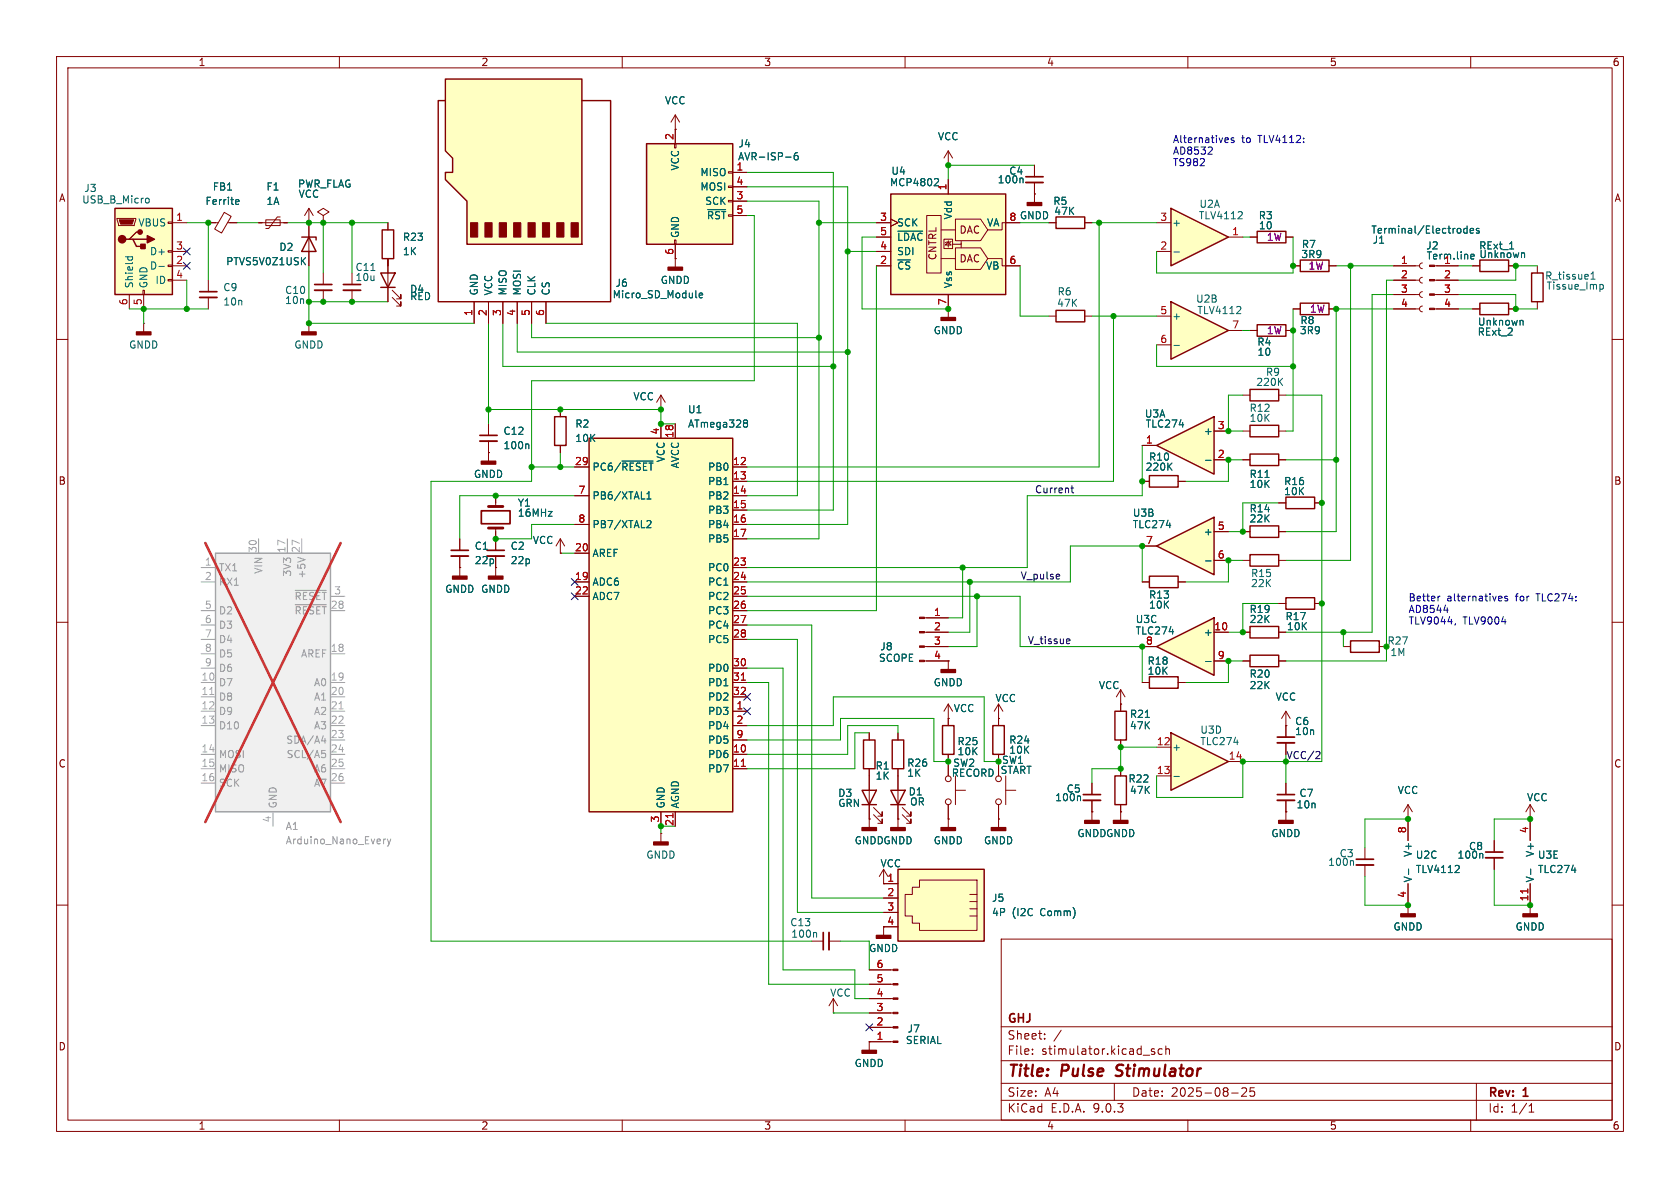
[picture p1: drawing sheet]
<svg xmlns="http://www.w3.org/2000/svg" width="297mm" height="210mm" viewBox="0 0 297 210" stroke-linecap="round" stroke-linejoin="round" font-family="sans-serif">
<g fill="none" stroke="#840000" stroke-width=".18">
<path d="M10 10h277v190h-277zM12 12h273v186h-273zM60 10v2M110 10v2M160 10v2M210 10v2M260 10v2M185.4 55.9h1.3M191.8 55.9h1.2M10 60h2M285 60h2M219.7 81.3h1.3"/>
<path d="M219.7 94h1.3M219.7 99.1h1.3M226.1 81.3h1.2M226.1 94h1.2M226.1 88.9h1.2M226.1 99.1h1.2M232.4 88.9h1.3M10 110h2M237.5 114.3h1.3M243.8 114.3h1.3M285 110h2M167.6 127h.1"/>
<path d="M167.6 124.5l-.7 1.2M167.6 124.5l.8 1.2M167.6 124.5v3.8M167.6 133.4v1.2M176.5 134.6v2.6M177.8 139.7h1.8M177.8 137.2v5M176.5 142.2v2.6M10 160h2M177 166h108v32h-108zM285 160h2M60 198v2"/>
<path d="M110 198v2M160 198v2M177 194.5h108M177 191.5h108M177 187.5h108M177 181.5h108M182.5 186.3v.1M182.5 185.5v.1M184.7 183.6v.1M184.7 182.8v.1M187.6 182.1l-1.3 2M197 191.5v3"/>
<path d="M203.6 185.8l.5 .2 .1 .2-.2 .2-.5-.1M203.6 185.5h.5M205.5 185.5l-.5-.1-.3 .3v.4l.2 .2h.6M206.1 185.5l.2-.1 .4 .1v.9M206.1 184.9v1.5M210 198v2M217.7 193.2h1.2M219.5 192.4l.6-.1 .2 .1 .1 .3-.9 1.1h.9M221.7 192.3h-.7v.7l.2-.1h.5l.1 .3-.1 .5-.2 .1-.5-.1M260 198v2M261 191.5v6.5M270.3 196.6h.9"/>
<path d="M270.3 195.5l.4-.4v1.5"/>
<circle cx="176.5" cy="137.7" r=".51"/>
<circle cx="176.5" cy="141.7" r=".51"/>
</g>
<path d="M197.2 190.1l.3 .1M197.5 188.4l-.1 .4 .1 .2" fill="none" stroke="#840000" stroke-width=".4"/>
<path d="M186.7 54.9h5.1v2h-5.1zM221 80.3h5.1v2h-5.1zM221 93h5.1v2h-5.1zM221 98h5.1v2.1h-5.1zM227.3 87.9h5.1v2h-5.1zM238.8 113.3h5v2h-5zM166.6 128.3h2.1v5.1h-2.1z" fill="none" stroke="#840000" stroke-width=".25"/>
<path d="M223.6 84.4h.8" fill="none" stroke="#006464" stroke-width=".18"/>
<path d="M158.7 153.7h15.3v12.7h-15.3z" fill="#ffffc2"/>
<g fill="none" stroke="#840000" stroke-width=".18">
<path d="M228.6 47h1.3M234.9 47h1.3M246.4 47h4.6M246.4 49.5h4.6M246.4 52.1h4.6M246.4 54.6h4.6M251.5 46.5l-.4 .1-.1 .4 .1 .3 .4 .2M251.5 49l-.4 .2-.1 .3 .1 .4 .4 .1M251.5 51.6l-.4 .1-.1 .4 .1 .3 .4 .2M251.5 54.1l-.4 .2-.1 .3 .1 .4 .4 .1M253.6 47h4.2M253.6 49.5h4.2"/>
<path d="M253.6 52.1h4.2M253.6 54.6h4.2M260.3 47h1.3M260.3 54.6h1.3M266.7 47h1.3M266.7 54.6h1.3M271.8 47v1.3M271.8 53.3v1.3M163.4 109.2h4.2M163.4 111.8h4.2M163.4 114.3h4.2M163.4 116.8h4.2"/>
<path d="M167.6 116.8h.1M167.6 116.8v1.6M219.7 111.8h1.3M226.1 111.8h1.2M153.7 137.2v9.1M167.6 134.6v2.6M168.9 139.7h1.8M168.9 137.2v5M193 138.4v2.1M198.1 135.9v1.3M227.3 128.3v2M227.3 131.3v2.1"/>
<path d="M153.7 144.8h.1M154.4 144l1.6 1.5v-.7v.7h-.8M154.4 142.7l1.6 1.6v-.8v.8h-.8M156.2 156.2h.1M156.2 158.8h2.5M156.2 156.2h2.5M156.2 153.7l-.8 1.2M156.2 153.7l.8 1.2M156.2 153.7v2.5M160 158.1h1.3v-1.3h1.3v-1.2h10.1v8.9h-10.1v-1.3h-1.3v-1.3h-1.3zM167.6 144.8h.1M167.6 142.2v4.1"/>
<path d="M171.4 159.4h1.3M171.4 158.1h1.3M176.5 144.8h.1M176.5 144.8v1.5M193 143.5h.1M193 141.5v3.5M198.1 143.5h.1M198.1 142.2v2.8M264.2 148.6v2M264.2 151.6v2.1M270.5 144.8h.1M270.5 142.2v6.4"/>
<path d="M270.5 156.2v5.3M270.5 142.2l-.8 1.3M270.5 142.2l.8 1.3M143.5 166.4h2M146.6 166.4h2M156.2 161.3h2.5M158.7 163.8h-2.5v1.6M171.4 161.9h1.3M171.4 160.7h1.3M270.5 160h.1"/>
<circle cx="167.6" cy="137.7" r=".51"/>
<circle cx="167.6" cy="141.7" r=".51"/>
</g>
<path d="M229.9 46h5v2h-5zM261.6 46h5.1v2h-5.1zM261.6 53.6h5.1v2h-5.1zM270.8 48.3h2v5h-2zM221 110.7h5.1v2.1h-5.1zM152.4 139.7h2.5l-1.2 2.5zM197.1 137.2h2v5h-2zM152.4 142.2h2.5M158.7 153.7h15.3v12.7h-15.3z" fill="none" stroke="#840000" stroke-width=".25"/>
<g fill="none" stroke="#006464" stroke-width=".18">
<path d="M259.4 39.9v1.3M259.4 40.4h-.4l-.2 .2 .1 .6h.5M259.9 40.8l.6-.1-.1-.3h-.3l-.2 .2 .1 .6h.4M260 45.6l.2 .2 .4-.1M260 45.1l.2-.2h.2l.2 .2v.1l-.6 .2M261.5 40.4h-.3l-.2 .2 .1 .1 .4 .2v.3h-.5M268.9 56.6l.4 .2v.7M269.2 44.7l.3 .2v.6M281.3 49.3h.7M281.3 48.4l.3-.3v1.2M283 50.3h.3l.2 .2-.1 .5-.4 .1M191 140.9v.6"/>
<path d="M262.1 151v.7M270.6 153.6v1M144.2 164.8l.2 .2v.7"/>
</g>
<g fill="#840000" stroke="#840000" stroke-width=".18">
<path d="M252.7 46.9h.9v.2h-.9z"/>
<path d="M252.7 49.4h.9v.3h-.9z"/>
<path d="M252.7 51.9h.9v.3h-.9z"/>
<path d="M252.7 54.5h.9v.2h-.9z"/>
<path d="M162.6 109.1h.8v.2h-.8z"/>
<path d="M162.6 111.6h.8v.3h-.8z"/>
<path d="M162.6 114.2h.8v.2h-.8z"/>
<path d="M162.6 116.7h.8v.3h-.8z"/>
</g>
<g fill="#840000" stroke="#840000" stroke-width=".25">
<path d="M166.4 118.4h2.5v.5h-2.5z"/>
<path d="M175.3 146.3h2.5v.5h-2.5z"/>
<path d="M166.4 146.3h2.5v.5h-2.5z"/>
<path d="M191.8 145h2.5v.5h-2.5z"/>
<path d="M152.4 146.3h2.5v.5h-2.5z"/>
<path d="M154.9 165.4h2.6v.5h-2.6z"/>
<path d="M269.2 161.5h2.6v.6h-2.6z"/>
<path d="M196.8 145h2.6v.5h-2.6z"/>
</g>
<path d="M225.8 130.3h3.1M191.5 140.5h3.1M262.6 150.6h3.1M145.5 164.8v3.1" fill="none" stroke="#840000" stroke-width=".3"/>
<path d="M225.8 131.3h3.1M191.5 141.5h3.1M262.6 151.6h3.1M146.6 164.8v3.1" fill="none" stroke="#840000" stroke-width=".33"/>
<path d="M270.1 157.1v.8" fill="none" stroke="#a90000" stroke-width=".18"/>
<path d="M207 129.5l10.2 5.1-10.2 5.1z" fill="#ffffc2"/>
<path d="M221 115.8h5.1v2.1h-5.1zM207 129.5l10.2 5.1-10.2 5.1z" fill="none" stroke="#840000" stroke-width=".25"/>
<path d="M219.7 116.8h1.3M226.1 116.8h1.2M198.1 124.5h.1M198.1 121.9l-.7 1.3M198.1 121.9l.8 1.3M198.1 121.9v2.6M204.5 132.1h2.5M204.5 137.2h2.5M217.2 134.6h2.5" fill="none" stroke="#840000" stroke-width=".18"/>
<path d="M207.5 137.3h1" fill="none" stroke="#006464" stroke-width=".18"/>
<path d="M78.7 14h24.2v29.2h-20.4v-7.6l-3.8-3.8v-1.3h1.3v-2.6l-1.3-1.2z" fill="#ffffc2"/>
<path d="M78.7 14h24.2v29.2h-20.4v-7.6l-3.8-3.8v-1.3h1.3v-2.6l-1.3-1.2zM78.7 17.8h-1.2v35.5h30.4v-35.5h-5M203.2 101.9h5.1v2h-5.1zM227.3 105.7h5.1v2h-5.1z" fill="none" stroke="#840000" stroke-width=".25"/>
<g fill="#840000" stroke="#840000" stroke-width=".18">
<path d="M83.2 39.4h1.3v2.5h-1.3z"/>
<path d="M85.7 39.4h1.3v2.5h-1.3z"/>
<path d="M88.3 39.4h1.2v2.5h-1.2z"/>
<path d="M90.8 39.4h1.3v2.5h-1.3z"/>
<path d="M93.3 39.4h1.3v2.5h-1.3z"/>
<path d="M95.9 39.4h1.3v2.5h-1.3z"/>
<path d="M98.4 39.4h1.3v2.5h-1.3z"/>
<path d="M101 39.4h1.2v2.5h-1.2z"/>
</g>
<g fill="none" stroke="#840000" stroke-width=".18">
<path d="M83.8 53.3v3.9M86.4 53.3v3.9M88.9 53.3v3.9M91.4 53.3v3.9M94 53.3v3.9M96.5 53.3v3.9M167.6 54.6h.1M167.6 54.6v1.5M201.9 102.9h1.3M208.3 102.9h1.2M226.1 106.7h1.2M232.4 106.7h1.3"/>
<path d="M227.3 138.4v2.1M227.3 143.5h.1M227.3 141.5v3.5M248.9 144.8h.1M248.9 142.2v6.4M248.9 156.2v3.8M248.9 142.2l-.7 1.3M248.9 142.2l.8 1.3"/>
</g>
<path d="M123.6 52.2l.6-.1v-.2l-.4-.1-.2 .2 .1 .6h.5M249 153.6v1M257.9 153l.1 .2-.1 .3-.7 .7h.8" fill="none" stroke="#006464" stroke-width=".18"/>
<g fill="#840000" stroke="#840000" stroke-width=".25">
<path d="M226.1 145h2.5v.5h-2.5z"/>
<path d="M166.4 56.1h2.5v.5h-2.5z"/>
</g>
<path d="M225.8 140.5h3.1" fill="none" stroke="#840000" stroke-width=".3"/>
<path d="M225.8 141.5h3.1" fill="none" stroke="#840000" stroke-width=".33"/>
<path d="M204.5 114.3l10.1-5.1v10.2z" fill="#ffffc2"/>
<path d="M222.2 57.4h5.1v2h-5.1zM229.9 53.6h5v2h-5zM221 75.2h5.1v2h-5.1zM221 68.8h5.1v2.1h-5.1zM203.2 119.6h5.1v2.1h-5.1zM204.5 114.3l10.1-5.1v10.2zM152.7 130.8h2v5.1h-2zM157.5 139.7h2.5l-1.3 2.5zM157.7 130.8h2.1v5.1h-2.1zM175.5 128.3h2v5.1h-2zM197.1 125.7h2v5.1h-2zM157.5 142.2h2.5" fill="none" stroke="#840000" stroke-width=".25"/>
<g fill="none" stroke="#840000" stroke-width=".18">
<path d="M221 58.4h1.2M227.3 58.4h1.3M228.6 54.6h1.3M234.9 54.6h1.3M219.7 76.2h1.3M219.7 69.9h1.3M226.1 76.2h1.2M226.1 69.9h1.2M201.9 114.3h2.6M214.6 111.8h2.6M214.6 116.8h2.6M153.7 129.5v1.3"/>
<path d="M153.7 135.9v1.3M158.7 129.5v1.3M158.7 135.9v10.4M176.5 127h.1M176.5 124.5v3.8M176.5 124.5l-.7 1.2M176.5 124.5l.8 1.2M198.1 124.5v1.2M198.1 130.8v1.3M201.9 120.7h1.3M208.3 120.7h1.2M227.3 128.3h.1"/>
<path d="M227.3 125.7l-.7 1.3M227.3 125.7l.8 1.3M227.3 125.7v2.6M158.7 144.8h.1M159.5 144l1.5 1.5v-.7v.7h-.7M159.5 142.7l1.5 1.6v-.8v.8h-.7M241.3 149.9v2M241.3 152.9v2M147.3 179.1h.1M147.3 176.5l-.7 1.3M147.3 176.5l.8 1.3M147.3 176.5v2.6"/>
<path d="M153.7 179.1h4.2M153.7 176.5h4.2M153.7 174h4.2M153.7 171.5h4.2M248.9 160h.1M248.9 160v1.5M153.7 184.2h.1M153.7 184.2h4.2M153.7 181.6h4.2M153.7 184.2v1.5"/>
</g>
<path d="M226.2 67.4l.5 .7M226.7 66.9l-.7 .7M213.1 116.9h1M202.5 126.8h.7M239.3 152.3v.7" fill="none" stroke="#006464" stroke-width=".18"/>
<path d="M239.8 151.9h3" fill="none" stroke="#840000" stroke-width=".3"/>
<path d="M239.8 152.9h3" fill="none" stroke="#840000" stroke-width=".33"/>
<g fill="#840000" stroke="#840000" stroke-width=".25">
<path d="M247.6 161.5h2.6v.6h-2.6z"/>
<path d="M152.4 185.7h2.5v.5h-2.5z"/>
<path d="M157.5 146.3h2.5v.5h-2.5z"/>
</g>
<g fill="#840000" stroke="#840000" stroke-width=".18">
<path d="M157.9 184h.8v.3h-.8z"/>
<path d="M157.9 181.5h.8v.2h-.8z"/>
<path d="M157.9 178.9h.8v.3h-.8z"/>
<path d="M157.9 176.4h.8v.3h-.8z"/>
<path d="M157.9 173.9h.8v.2h-.8z"/>
<path d="M157.9 171.3h.8v.3h-.8z"/>
</g>
<path d="M207 53.3l10.2 5.1-10.2 5.1z" fill="#ffffc2"/>
<path d="M207 53.3l10.2 5.1-10.2 5.1z" fill="none" stroke="#840000" stroke-width=".25"/>
<path d="M204.5 55.9h2.5M217.2 58.4h2.5M204.5 61h2.5" fill="none" stroke="#840000" stroke-width=".18"/>
<path d="M219.2 54.2l.2 .2-.1 .3-.7 .7h.8M207.5 61.1h1" fill="none" stroke="#006464" stroke-width=".18"/>
<path d="M204.5 78.7l10.1-5v10.1z" fill="#ffffc2"/>
<path d="M204.5 78.7l10.1-5v10.1zM203.2 84.1h5.1v2h-5.1z" fill="none" stroke="#840000" stroke-width=".25"/>
<path d="M201.9 78.7h2.6M214.6 76.2h2.6M201.9 85.1h1.3M208.3 85.1h1.2M214.6 81.3h2.6" fill="none" stroke="#840000" stroke-width=".18"/>
<path d="M206.6 82.4l.6 .7M207.2 81.9l-.7 .7M213.1 81.4h1" fill="none" stroke="#006464" stroke-width=".18"/>
<path d="M204.5 96.5l10.1-5.1v10.2z" fill="#ffffc2"/>
<path d="M204.5 96.5l10.1-5.1v10.2z" fill="none" stroke="#840000" stroke-width=".25"/>
<path d="M201.9 96.5h2.6M214.6 94h2.6M214.6 99.1h2.6" fill="none" stroke="#840000" stroke-width=".18"/>
<path d="M213.1 99.2h1" fill="none" stroke="#006464" stroke-width=".18"/>
<path d="M207 36.8l10.2 5.1-10.2 5.1z" fill="#ffffc2"/>
<path d="M186.7 38.4h5.1v2h-5.1zM207 36.8l10.2 5.1-10.2 5.1zM222.2 40.9h5.1v2h-5.1z" fill="none" stroke="#840000" stroke-width=".25"/>
<path d="M182.9 34.3h.1M182.9 29.2v2M182.9 32.3v3.5M185.4 39.4h1.3M191.8 39.4h1.2M204.5 39.4h2.5M204.5 44.5h2.5M217.2 41.9h2.5M221 41.9h1.2M227.3 41.9h1.3" fill="none" stroke="#840000" stroke-width=".18"/>
<path d="M180.9 31.7v.6M219.5 37.5l.1 .2v.3l-.8 .7h.8M207.5 44.5h1" fill="none" stroke="#006464" stroke-width=".18"/>
<path d="M181.6 35.8h2.5v.5h-2.5z" fill="#840000" stroke="#840000" stroke-width=".25"/>
<path d="M181.4 31.2h3" fill="none" stroke="#840000" stroke-width=".3"/>
<path d="M181.4 32.3h3" fill="none" stroke="#840000" stroke-width=".33"/>
<path d="M157.5 34.3h20.3v17.8h-20.3z" fill="#ffffc2"/>
<g fill="none" stroke="#840000" stroke-width=".18">
<path d="M36.8 39.4h1.8M39.6 37.5l1.3 .8-1.7 2.9-1.3-.7zM40.3 39.4h1.6M45.7 39.4h5.1M47 38.9h2.5v1h-2.5zM49.5 38.4h-.5l-1.5 2h-.5M54.6 39.4v7.6M154.9 39.4h2.6M157.5 38.7l1.2 .7-1.2 .6M163.8 38.1h2.6v10.2h-2.6zM167.6 29.2h.1M167.6 26.7v2.5"/>
<path d="M167.6 31.8v2.5M167.6 26.7l-.7 1.2M167.6 26.7l.8 1.2M168.9 38.7h4.5l1.2 1.9-1.2 1.9h-4.5zM180.3 39.4h-3.1v1.2h-2.6M54.6 57.2h.1M54.6 57.2v1.5M57.1 48.3v2M57.1 51.3v2M154.9 41.9h2.6M154.9 44.5h2.6M154.9 47h2.6"/>
<path d="M166.4 40.6h2.5M166.4 45.7h2.5M166.9 42.3h1.5v1.6h-1.5zM167.6 42.8l.5 .5h-1zM167.6 42.5v1.2M167.6 52.1v2.5M168.1 42.7l-.1 .1h-.7l-.2 .1M168.9 43.8h4.5l1.2 1.9-1.2 1.9h-4.5zM169.9 42.7v.5h-1.5M169.9 43.1v.7M174.6 45.7h2.6v1.3h3.1"/>
</g>
<path d="M157.5 34.3h20.3v17.8h-20.3zM53.3 41.9h2.6v.5M54.6 41.9l1.3 2.6h-2.6z" fill="none" stroke="#840000" stroke-width=".25"/>
<path d="M41.8 35.3l.4 .1 .1 .2-.7 .1M42.2 36.1h-.4M165.4 31.6h.4l.1 .3-.8 .9h.8M53.5 46.1l.5 .7M54 45.5l-.7 .8M158.7 40.9h4.4" fill="none" stroke="#006464" stroke-width=".18"/>
<path d="M53.3 58.7h2.6v.5h-2.6z" fill="#840000" stroke="#840000" stroke-width=".25"/>
<path d="M55.6 50.3h3.1" fill="none" stroke="#840000" stroke-width=".3"/>
<path d="M55.6 51.3h3.1" fill="none" stroke="#840000" stroke-width=".33"/>
<path d="M20.3 36.8h10.2v15.3h-10.2z" fill="#ffffc2"/>
<path d="M20.3 36.8h10.2v15.3h-10.2zM22.9 42.3h.6l.6 1.3h1.3M23.5 42.3h2.5M24.8 41h-.7l-1.2 1.3h-.7M67.3 48.3h2.5l-1.2 2.5zM67.3 50.8h2.5M67.6 40.6h2v5.1h-2z" fill="none" stroke="#840000" stroke-width=".25"/>
<g fill="none" stroke="#840000" stroke-width=".18">
<path d="M20.7 38.6h3.3v.3l-.3 1h-2.7zM29.7 39.2h.8v.3h-.8zM30.5 39.4h2.5M54.6 39.4h.1M54.6 36.8l-.8 1.3M54.6 36.8l.8 1.3M54.6 36.8v2.6M57.1 38.1l1.1-.6-1.1-.7-1 .7 1 .6v1.3M57.1 39.4h.1M68.6 39.4v1.2M22.9 52.1v2.5M25.3 51.3h.2v.8h-.2z"/>
<path d="M25.4 57.2h.1M25.4 52.1v2.5M25.4 57.2v1.5M29.7 44.3h.8v.3h-.8zM29.7 46.9h.8v.2h-.8zM29.7 49.4h.8v.3h-.8zM30.5 44.5h2.5M30.5 47h2.5M30.5 49.5h2.5M36.8 49.5v2.1M36.8 52.6v2M62.2 48.3v2"/>
<path d="M62.2 51.3v2M68.6 45.7v7.6M69.3 52.6l1.6 1.5v-.8v.8h-.8M69.3 51.3l1.6 1.5v-.7v.7h-.8M119.4 45.7h.1M119.4 45.7v1.5"/>
</g>
<path d="M21.1 38.9h2.5l-.2 .7h-2.1z" fill="#840000" stroke="#840000" stroke-width=".18"/>
<g fill="#840000" stroke="#840000" stroke-width=".25">
<path d="M24.9 43.2h.8v.7h-.8z"/>
<path d="M26 41.7l1.3 .6-1.3 .6z"/>
<path d="M24.1 58.7h2.6v.5h-2.6z"/>
<path d="M118.1 47.2h2.5v.6h-2.5z"/>
<circle cx="21.6" cy="42.3" r=".63"/>
<circle cx="24.8" cy="41" r=".38"/>
</g>
<path d="M26 35l.3 .1 .1 .2-.1 .5-.3 .1M22.2 45.4h1.2M22.7 45.4l-.1 .4M23.4 45.4v.4M28.1 47.1h1M65.6 47.8h.7" fill="none" stroke="#006464" stroke-width=".18"/>
<path d="M35.3 51.6h3.1M60.7 50.3h3.1" fill="none" stroke="#840000" stroke-width=".3"/>
<path d="M35.3 52.6h3.1M60.7 51.3h3.1" fill="none" stroke="#840000" stroke-width=".33"/>
<path d="M104.1 77.5h25.4v66h-25.4z" fill="#ffffc2"/>
<path d="M104.1 77.5h25.4v66h-25.4z" fill="none" stroke="#840000" stroke-width=".25"/>
<g fill="none" stroke="#840000" stroke-width=".18">
<path d="M86.4 74.9v2.1M86.4 78v2M116.8 74.9v2.6M119.4 74.9v2.6M101.6 82.6h2.5M101.6 87.6h2.5M101.6 92.7h2.5M101.6 97.8h2.5M129.5 82.6h2.6M129.5 87.6h2.6M129.5 92.7h2.6M129.5 85.1h2.6"/>
<path d="M129.5 90.2h2.6M129.5 95.3h2.6M101.6 102.9h2.5M101.6 105.4h2.5M129.5 102.9h2.6M129.5 105.4h2.6M129.5 100.3h2.6M129.5 108h2.6M129.5 110.5h2.6M129.5 113h2.6M129.5 118.1h2.6M129.5 120.7h2.6"/>
<path d="M129.5 123.2h2.6M129.5 125.7h2.6M129.5 128.3h2.6M129.5 130.8h2.6M129.5 133.4h2.6M129.5 135.9h2.6M116.8 147.3h.1M116.8 143.5v2.6M116.8 147.3v1.5M119.4 143.5v2.6"/>
</g>
<path d="M93.3 78.5l.2 .2v.6M131.7 74.2h.2l.3 .3-.3 .3M131.7 74.8h.2M131.9 74.8l.3 .2v.3l-.2 .1-.3 .1M110 81.5h5.4M114.4 88.2h.7M114.4 87.3l.3-.4v1.3M114.4 92.1l.4-.1 .3 .4-.8 .9h.8" fill="none" stroke="#006464" stroke-width=".18"/>
<path d="M131.1 120.2h.7M131.1 135.5h.7M119 143.8v.7" fill="none" stroke="#a90000" stroke-width=".18"/>
<path d="M115.6 148.8h2.5v.6h-2.5z" fill="#840000" stroke="#840000" stroke-width=".25"/>
<path d="M84.8 77h3.1" fill="none" stroke="#840000" stroke-width=".3"/>
<path d="M84.8 78h3.1" fill="none" stroke="#840000" stroke-width=".33"/>
<path d="M38.1 97.8h20.3v45.7h-20.3z" fill="#f0f0f0"/>
<path d="M38.1 97.8h20.3v45.7h-20.3z" fill="none" stroke="#a1a1a1" stroke-width=".25"/>
<g fill="none" stroke="#a1a1a1" stroke-width=".18">
<path d="M45.7 95.3v2.5M50.8 95.3v2.5M53.3 95.3v2.5M35.6 100.3h2.5M35.6 102.9h2.5M35.6 108h2.5M35.6 110.5h2.5M35.6 113h2.5M35.6 115.6h2.5M35.6 118.1h2.5M58.4 108h2.6M58.4 115.6h2.6"/>
<path d="M58.4 105.4h2.6M35.6 120.7h2.5M35.6 123.2h2.5M35.6 125.7h2.5M35.6 128.3h2.5M35.6 133.4h2.5M35.6 135.9h2.5M35.6 138.4h2.5M58.4 120.7h2.6M58.4 123.2h2.6M58.4 125.7h2.6M58.4 128.3h2.6"/>
<path d="M58.4 133.4h2.6M58.4 135.9h2.6M58.4 138.4h2.6M58.4 130.8h2.6M48.3 143.5v2.6"/>
</g>
<path d="M37.1 122.8h.7M59.9 125.3h.8" fill="none" stroke="#aaa" stroke-width=".18"/>
<path d="M52.6 98.5l1.3 .4M52.2 104.4h5.5M52.2 106.9h5.5M56.8 131h.8M56.9 132.7h.6M57 133.1h.3l.3 .3-.1 .4-.5 .1M57.4 130.5v.9M68.2 148.3l-.4 .3M68.5 148.3l.3 .9M68.8 149.2l-.3 .4M69.1 148.3l-.3 .9" fill="none" stroke="#989898" stroke-width=".18"/>
<path d="M36.3 96l23.9 49.3M60.2 96l-23.9 49.3" fill="none" stroke="#e12e31" stroke-width=".46"/>
<path d="M79.8 97.3h3M85.1 90.3h5.1v2.3h-5.1zM86.1 97.3h3.1" fill="none" stroke="#840000" stroke-width=".3"/>
<path d="M79.8 98.3h3M86.1 98.3h3.1" fill="none" stroke="#840000" stroke-width=".33"/>
<g fill="none" stroke="#840000" stroke-width=".18">
<path d="M99.1 72.4v1.3M99.1 78.7v1.3M116.8 72.4h.1M116.8 69.9l-.7 1.2M116.8 69.9l.8 1.2M116.8 69.9v2.5M81.3 95.3v2M81.3 98.3v3.6M86.4 80h.1M86.4 80v1.5M87.6 87.6v1.9M87.6 93.3v4"/>
<path d="M87.6 98.3v3.6M99.1 97.8h.1M99.1 95.3l-.8 1.2M99.1 95.3l.7 1.2M99.1 95.3v2.5M81.3 100.3h.1M87.6 100.3h.1"/>
</g>
<g fill="#840000" stroke="#840000" stroke-width=".25">
<path d="M80 101.9h2.5v.5h-2.5z"/>
<path d="M86.4 101.9h2.5v.5h-2.5z"/>
<path d="M85.1 81.5h2.5v.5h-2.5z"/>
</g>
<path d="M86.4 93.3h2.5M86.4 89.5h2.5" fill="none" stroke="#840000" stroke-width=".51"/>
<path d="M98 73.7h2.1v5h-2.1z" fill="none" stroke="#840000" stroke-width=".25"/>
<path d="M114.3 25.4h15.2v17.8h-15.2z" fill="#ffffc2"/>
<g fill="none" stroke="#840000" stroke-width=".18">
<path d="M36.8 39.4h1.3M40.6 39.4h1.3M45.7 39.4h.7M50.2 39.4h.6M54.6 39.4h.1M54.6 39.4v2.5M57.1 39.4h.1M68.6 39.4v1.2M119.3 25.4h.2v.8h-.2zM119.4 22.9h.1M119.4 20.3v5.1M119.4 20.3l-.8 1.3"/>
<path d="M119.4 20.3l.7 1.3M128.8 30.4h.7v.2h-.7zM128.8 32.9h.7v.2h-.7zM128.8 35.4h.7v.3h-.7zM129.5 30.5h2.6M129.5 33h2.6M129.5 35.6h2.6M129.5 38.1h2.6M154.9 39.4h2.6M157.5 38.7l1.2 .7-1.2 .6M167.6 29.2h.1M167.6 31.8v2.5"/>
<path d="M177.8 39.4h2.5M182.9 34.3h.1M182.9 29.2v2M182.9 32.3v2M185.4 39.4h1.3M191.8 39.4h1.2M54.6 44.5v2.5M68.6 45.7v2.6M68.6 50.8v2.5M83.8 53.3v3.9M86.4 53.3v3.9M88.9 53.3v3.9"/>
<path d="M91.4 53.3v3.9M94 53.3v3.9M96.5 53.3v3.9M119.3 42.4h.2v.8h-.2zM119.4 45.7h.1M119.4 43.2v2.5M154.9 47h2.6M154.9 41.9h2.6M154.9 44.5h2.6M167.6 54.6h.1M167.6 52.1v2.5M177.8 47h2.5"/>
<path d="M221 58.4h1.2M221 41.9h1.2M227.3 58.4h1.3M227.3 41.9h1.3M228.6 47h1.3M228.6 54.6h1.3M234.9 47h1.3M234.9 54.6h1.3M246.4 47h3.8M246.4 49.5h3.8M246.4 52.1h3.8M246.4 54.6h3.8"/>
<path d="M254 47h3.8M254 49.5h3.8M254 52.1h3.8M254 54.6h3.8M260.3 47h1.3M260.3 54.6h1.3M266.7 47h1.3M266.7 54.6h1.3M86.4 74.9v2.1M86.4 78v2M99.1 72.4v1.3M99.1 78.7v1.3"/>
<path d="M116.8 72.4h.1M116.8 74.9v2.6M119.4 74.9v2.6M201.9 78.7h2.6M214.6 76.2h2.6M81.3 95.3v2M81.3 98.3v2M86.4 80h.1M87.6 87.6v1.3M87.6 94v3.3M87.6 98.3v2M99.1 97.8h.1"/>
<path d="M101.6 82.6h2.5M101.6 87.6h2.5M101.6 92.7h2.5M101.6 97.8h2.5M129.5 85.1h2.6M129.5 82.6h2.6M129.5 87.6h2.6M129.5 92.7h2.6M129.5 90.2h2.6M129.5 95.3h2.6M201.9 85.1h1.3M201.9 96.5h2.6"/>
<path d="M208.3 85.1h1.2M214.6 81.3h2.6M214.6 94h2.6M214.6 99.1h2.6M219.7 81.3h1.3M219.7 94h1.3M226.1 81.3h1.2M226.1 94h1.2M226.1 88.9h1.2M232.4 88.9h1.3M81.3 100.3h.1M87.6 100.3h.1"/>
<path d="M101.6 102.9h2.5M101.6 105.4h2.5M129.5 102.9h2.6M129.5 105.4h2.6M129.5 100.3h2.6M129.5 108h2.6M129.5 110.5h2.6M129.5 113h2.6M129.5 118.1h2.6M163.8 109.2h3.8M163.8 111.8h3.8M163.8 114.3h3.8"/>
<path d="M163.8 116.8h3.8M167.6 116.8h.1M201.9 114.3h2.6M201.9 102.9h1.3M208.3 102.9h1.2M214.6 111.8h2.6M214.6 116.8h2.6M219.7 111.8h1.3M219.7 116.8h1.3M226.1 111.8h1.2M226.1 116.8h1.2M226.1 106.7h1.2"/>
<path d="M232.4 106.7h1.3M129.5 120.7h2.6M129.5 123.2h2.6M129.5 125.7h2.6M129.5 128.3h2.6M129.5 130.8h2.6M129.5 133.4h2.6M129.5 135.9h2.6M153.7 129.5v1.3M153.7 135.9v3.8M158.7 129.5v1.3M158.7 135.9v3.8"/>
<path d="M167.6 127h.1M167.6 127v1.3M167.6 133.4v3.8M176.5 127h.1M176.5 127v1.3M176.5 134.6v2.6M193 138.4v2.1M198.1 124.5h.1M198.1 124.5v1.2M198.1 130.8v1.3M198.1 135.9v1.3M201.9 120.7h1.3"/>
<path d="M208.3 120.7h1.2M227.3 128.3h.1M227.3 128.3v2M227.3 131.3v2.1M227.3 138.4v2.1M116.8 143.5v2.6M119.4 143.5v2.6M153.7 144.8h.1M153.7 142.2v2.6M156.2 156.2h.1M156.2 158.8h2.5M156.2 156.2h2.5"/>
<path d="M158.7 144.8h.1M158.7 142.2v2.6M167.6 144.8h.1M167.6 142.2v2.6M176.5 144.8h.1M176.5 142.2v2.6M193 143.5h.1M193 141.5v2M198.1 143.5h.1M198.1 142.2v1.3M227.3 143.5h.1M227.3 141.5v2"/>
<path d="M248.9 144.8h.1M248.9 144.8v3.8M248.9 156.2v3.8M264.2 148.6v2M264.2 151.6v2.1M270.5 144.8h.1M270.5 144.8v3.8M270.5 156.2v3.8M153.7 179.1h3.8M153.7 176.5h3.8M153.7 174h3.8M153.7 171.5h3.8"/>
<path d="M156.2 163.8h2.5M156.2 161.3h2.5M248.9 160h.1M270.5 160h.1M153.7 184.2h.1M153.7 184.2h3.8M153.7 181.6h3.8"/>
</g>
<path d="M114.3 25.4h15.2v17.8h-15.2z" fill="none" stroke="#840000" stroke-width=".25"/>
<g fill="none" stroke="#006464" stroke-width=".18">
<path d="M41.8 35.3l.4 .1 .1 .2-.7 .1M42.2 36.1h-.4M125.1 37.1h3.2M138.9 27.8h1M141 27l-.4 .1a.86 .86 0 0 0 0 1.2l.5-.2v-.4l-.2-.2h-.4l-.1 .2M165.4 31.6h.4l.1 .3-.8 .9h.8M180.9 31.7v.6M259.4 39.9v1.3M53.5 46.1l.5 .7M54 45.5l-.7 .8M123.6 52.2l.6-.1v-.2l-.4-.1-.2 .2 .1 .6h.5M158.7 40.9h4.4"/>
<path d="M259.4 40.4h-.4l-.2 .2 .1 .6h.5M259.9 40.8l.6-.1-.1-.3h-.3l-.2 .2 .1 .6h.4M260 45.6l.2 .2 .4-.1M260 45.1l.2-.2h.2l.2 .2v.1l-.6 .2M261.5 40.4h-.3l-.2 .2 .1 .1 .4 .2v.3h-.5M268.9 56.6l.4 .2v.7M269.2 44.7l.3 .2v.6M93.3 78.5l.2 .2v.6M131.7 74.2h.2l.3 .3-.3 .3M131.7 74.8h.2M131.9 74.8l.3 .2v.3l-.2 .1-.3 .1M110 81.5h5.4"/>
<path d="M114.4 88.2h.7M114.4 87.3l.3-.4v1.3M114.4 92.1l.4-.1 .3 .4-.8 .9h.8M206.6 82.4l.6 .7M207.2 81.9l-.7 .7M213.1 81.4h1M213.1 99.2h1M223.6 84.4h.8M213.1 116.9h1M202.5 126.8h.7M191 140.9v.6M249 153.6v1"/>
<path d="M257.9 153l.1 .2-.1 .3-.7 .7h.8M262.1 151v.7M270.6 153.6v1"/>
</g>
<path d="M189.3 86.3h.5M189.5 85.8v1.1l.3 .2M187.3 101.6v.2l-.6 .1M188.7 112.9l.4 .1v.2l-.6 .2M189.1 113.7l-.4 .1M232.8 132.8l.4 .1 .2 .3-.8 .9h.8" fill="none" stroke="#0f0f0f" stroke-width=".18"/>
<g fill="none" stroke="#009600" stroke-width=".18">
<path d="M33 39.4h3.8v10.1M41.9 39.4h3.8M50.8 39.4h17.8M57.1 39.4v8.9M62.2 39.4v8.9M132.1 38.1h1.2v29.2h-39.3v17.8h-17.8v81.3h67.3M132.1 30.5h15.2v59.7h-15.2M132.1 33h17.8v59.7h-17.8M132.1 35.6h12.7v59.7h-12.7M144.8 39.4h10.1M180.3 39.4h5.1M182.9 29.2h-15.3v2.6"/>
<path d="M193 39.4h11.5M194.3 39.4v43.2h-62.2M22.9 54.6h13.9M25.4 54.6v2.6M33 49.5v5.1M54.6 47v10.2h29.2M54.6 53.3h14M68.6 45.7v1.3M86.4 57.2v17.7M88.9 57.2v7.6h58.4M91.4 57.2v5h58.5M94 57.2v2.5h50.8"/>
<path d="M96.5 57.2h44.5v30.4h-8.9M149.9 44.5h5M154.9 41.9h-2.5v12.7h15.2M154.9 47v61h-22.8M180.3 47v8.9h5.1M193 55.9h11.5M196.8 55.9v29.2h-64.7M219.7 58.4h1.3M219.7 41.9h1.3M228.6 41.9v6.4h-24.1v-3.8M228.6 54.6v21.6h-1.3M236.2 47h10.2"/>
<path d="M238.8 47v52.1h-11.5M246.4 52.1h-3.8v59.7h-15.3M246.4 49.5h-1.3v67.3h-17.8M246.4 54.6h-10.2v39.4h-8.9M257.8 47h2.5M257.8 54.6h2.5M257.8 52.1h10.2v2.5h3.8M271.8 47h-3.8v2.5h-10.2M86.4 72.4h30.4v2.5h2.6M201.9 78.7v8.9h-20.3v12.7h-49.5M204.5 61v3.8h24.1M219.7 69.9h-2.5v6.3h2.5"/>
<path d="M227.3 69.9h6.4v64.7h-14v6.4h-15.2v-3.8M94 82.6h7.6M99.1 97.8h2.5M99.1 80v2.6M101.6 87.6h-20.3v7.7M101.6 92.7h-7.6v2.6h-6.4M219.7 99.1h-2.5v3.8h-7.7M219.7 81.3h-2.5v3.8h-7.7M226.1 88.9h-6.4v5.1h-2.5M227.3 81.3h8.9M132.1 105.4h48.2v8.9h21.6v6.4M132.1 110.5h11.4v48.3h12.7"/>
<path d="M132.1 113h8.9v48.3h15.2M132.1 118.1h6.3v53.4h12.7v5h2.6M132.1 102.9h57.1v-6.4h12.7v6.4M170.2 100.3v8.9h-2.6M171.4 102.9v8.9h-3.8M172.7 105.4v8.9h-5.1M219.7 116.8h-2.5v3.9h-7.7M226.1 106.7h-6.4v5.1h-2.5M237.5 111.8v2.5M132.1 130.8h16.5v-3.8h16.5v7.6h2.5M132.1 128.3h15.2v-5.1h26.7v11.4h2.5M132.1 120.7h3.8v53.3h17.8"/>
<path d="M153.7 129.5h-2.6v6.4h-19M158.7 129.5v-1.2h-8.8v5.1h-17.8M204.5 132.1h-6.4v3.8h-5.1v2.5M227.3 134.6v3.8M119.4 146.1h-2.6v1.2M241.3 154.9v5.1h7.6M248.9 144.8h-7.6v5.1M264.2 153.7v6.3h6.3M270.5 144.8h-6.3v3.8M147.3 179.1h6.4M148.6 166.4h5.1v5.1"/>
</g>
<g fill="none" stroke="#000084" stroke-width=".18">
<path d="M32.4 43.8l1.2 1.3M32.4 46.4l1.2 1.2M33.6 43.8l-1.2 1.3M33.6 46.4l-1.2 1.2M101 102.3l1.2 1.2M101 104.8l1.2 1.2M102.2 102.3l-1.2 1.2M102.2 104.8l-1.2 1.2M131.5 125.1l1.2 1.2M131.5 122.6l1.2 1.2M132.7 125.1l-1.2 1.2M132.7 122.6l-1.2 1.2"/>
<path d="M153.1 181l1.2 1.2M154.3 181l-1.2 1.2"/>
</g>
<path d="M214.3 26.1v.4l-.8 .8h.8M217 24.4l.2 .3-.6 .1M217.1 25.1l-.1 .1M218.1 24.4h-.3l-.2 .1 .1 .2 .4 .1v.3h-.5M254.6 105.4l-.4 .2M255.2 107.9h.8M257.3 110.3l-.1 .2M265.3 105.4l.2 .3-.6 .1M265.5 106.2h-.2M266.5 105.4h-.3l-.2 .2 .1 .2 .4 .1v.3h-.5" fill="none" stroke="#0000c2" stroke-width=".18"/>
<path d="M131.1 120.2h.7M131.1 135.5h.7M119 143.8v.7M270.1 157.1v.8" fill="none" stroke="#a90000" stroke-width=".18"/>
<g fill="#009600" stroke="#009600" stroke-width=".18">
<circle cx="217.2" cy="99.1" r=".46"/>
<circle cx="219.7" cy="94" r=".46"/>
<circle cx="219.7" cy="111.8" r=".46"/>
<circle cx="237.5" cy="111.8" r=".46"/>
<circle cx="233.7" cy="106.7" r=".46"/>
<circle cx="245.1" cy="114.3" r=".46"/>
<circle cx="233.7" cy="88.9" r=".46"/>
<circle cx="268" cy="54.6" r=".46"/>
<circle cx="268" cy="47" r=".46"/>
<circle cx="270.5" cy="160" r=".46"/>
<circle cx="270.5" cy="144.8" r=".46"/>
<circle cx="227.3" cy="134.6" r=".46"/>
<circle cx="248.9" cy="144.8" r=".46"/>
<circle cx="248.9" cy="160" r=".46"/>
<circle cx="172.7" cy="105.4" r=".46"/>
<circle cx="176.5" cy="134.6" r=".46"/>
<circle cx="238.8" cy="47" r=".46"/>
<circle cx="236.2" cy="81.3" r=".46"/>
<circle cx="236.2" cy="54.6" r=".46"/>
<circle cx="228.6" cy="47" r=".46"/>
<circle cx="167.6" cy="134.6" r=".46"/>
<circle cx="217.2" cy="116.8" r=".46"/>
<circle cx="201.9" cy="96.5" r=".46"/>
<circle cx="219.7" cy="134.6" r=".46"/>
<circle cx="198.1" cy="135.9" r=".46"/>
<circle cx="198.1" cy="132.1" r=".46"/>
<circle cx="196.8" cy="55.9" r=".46"/>
<circle cx="201.9" cy="85.1" r=".46"/>
<circle cx="217.2" cy="81.3" r=".46"/>
<circle cx="217.2" cy="76.2" r=".46"/>
<circle cx="228.6" cy="64.8" r=".46"/>
<circle cx="228.6" cy="58.4" r=".46"/>
<circle cx="147.3" cy="64.8" r=".46"/>
<circle cx="144.8" cy="59.7" r=".46"/>
<circle cx="149.9" cy="62.2" r=".46"/>
<circle cx="144.8" cy="39.4" r=".46"/>
<circle cx="149.9" cy="44.5" r=".46"/>
<circle cx="194.3" cy="39.4" r=".46"/>
<circle cx="167.6" cy="54.6" r=".46"/>
<circle cx="167.6" cy="29.2" r=".46"/>
<circle cx="54.6" cy="39.4" r=".46"/>
<circle cx="54.6" cy="57.2" r=".46"/>
<circle cx="54.6" cy="53.3" r=".46"/>
<circle cx="36.8" cy="39.4" r=".46"/>
<circle cx="57.1" cy="53.3" r=".46"/>
<circle cx="62.2" cy="53.3" r=".46"/>
<circle cx="62.2" cy="39.4" r=".46"/>
<circle cx="25.4" cy="54.6" r=".46"/>
<circle cx="33" cy="54.6" r=".46"/>
<circle cx="57.1" cy="39.4" r=".46"/>
<circle cx="201.9" cy="114.3" r=".46"/>
<circle cx="116.8" cy="146.1" r=".46"/>
<circle cx="171.4" cy="102.9" r=".46"/>
<circle cx="170.2" cy="100.3" r=".46"/>
<circle cx="99.1" cy="72.4" r=".46"/>
<circle cx="99.1" cy="82.6" r=".46"/>
<circle cx="94" cy="82.6" r=".46"/>
<circle cx="87.6" cy="95.3" r=".46"/>
<circle cx="87.6" cy="87.6" r=".46"/>
<circle cx="86.4" cy="72.4" r=".46"/>
<circle cx="116.8" cy="74.9" r=".46"/>
<circle cx="116.8" cy="72.4" r=".46"/>
</g>
<g font-size="2.8" fill="#840000">
<text x="178" y="190.9">Title:</text>
<text x="187.7" y="190.9">Pulse</text>
<text x="198.2" y="190.9">Stimulator</text>
</g>
<g font-size="2.1" fill="#840000">
<text x="178" y="184">Sheet:</text>
<text x="178" y="181.2">GHJ</text>
<text x="178" y="186.7">File:</text>
<text x="184.1" y="186.7">stimulator.kicad_sch</text>
<text x="178" y="196.9">KiCad</text>
<text x="178" y="194.1">Size:</text>
<text x="184.7" y="194.1">A4</text>
<text x="185.7" y="196.9">E.D.A.</text>
<text x="193.3" y="196.9">9.0.3</text>
<text x="200" y="194.1">Date:</text>
<text x="207" y="194.1">2025-08-25</text>
<text x="263" y="194.3">Rev:</text>
<text x="263" y="196.9">Id:</text>
<text x="267.1" y="196.9">1/1</text>
<text x="269.4" y="194.3">1</text>
</g>
<g font-size="1.8" fill="#840000">
<text x="35" y="11.9">1</text>
<text x="85" y="11.9">2</text>
<text x="135" y="11.9">3</text>
<text x="185" y="11.9">4</text>
<text x="235" y="11.9">5</text>
<text x="285" y="11.9">6</text>
<text x="10.3" y="35.9">A</text>
<text x="285.3" y="35.9">A</text>
<text x="169.5" y="41.5">DAC</text>
<text x="165.7" y="46.1" transform="rotate(-90 165.7 46.1)">CNTRL</text>
<text x="169.5" y="46.6">DAC</text>
<text x="10.3" y="85.9">B</text>
<text x="285.3" y="85.9">B</text>
<text x="10.3" y="135.9">C</text>
<text x="285.3" y="135.9">C</text>
<text x="10.3" y="185.9">D</text>
<text x="285.3" y="185.9">D</text>
<text x="35" y="199.9">1</text>
<text x="85" y="199.9">2</text>
<text x="135" y="199.9">3</text>
<text x="185" y="199.9">4</text>
<text x="235" y="199.9">5</text>
<text x="285" y="199.9">6</text>
</g>
<g font-size="1.8" fill="#006464">
<text x="117.5" y="18.6">VCC</text>
<text x="130.4" y="28.5">AVR-ISP-6</text>
<text x="130.5" y="26.3">J4</text>
<text x="165.7" y="25">VCC</text>
<text x="14.8" y="34.1">J3</text>
<text x="37.5" y="33.9">FB1</text>
<text x="47" y="33.9">F1</text>
<text x="52.6" y="33.4">PWR_FLAG</text>
<text x="52.7" y="35.2">VCC</text>
<text x="120.2" y="30.2" transform="rotate(-90 120.2 30.2)">VCC</text>
<text x="123.7" y="31.3">MISO</text>
<text x="123.7" y="33.9">MOSI</text>
<text x="157.2" y="33.1">MCP4802</text>
<text x="157.5" y="31.1">U4</text>
<text x="176.3" y="32.6">100n</text>
<text x="178.3" y="31.1">C4</text>
<text x="14.4" y="36.2">USB_B_Micro</text>
<text x="24.4" y="40.2">VBUS</text>
<text x="36.2" y="36.4">Ferrite</text>
<text x="47" y="36.4">1A</text>
<text x="124.6" y="36.4">SCK</text>
<text x="124.9" y="39">~{RST}</text>
<text x="158.5" y="40.2">SCK</text>
<text x="168.5" y="38.9" transform="rotate(-90 168.5 38.9)">Vdd</text>
<text x="174.4" y="40.2">VA</text>
<text x="186.1" y="36.4">R5</text>
<text x="186.3" y="38.2">47K</text>
<text x="207.1" y="40.2">+</text>
<text x="211.8" y="39">TLV4112</text>
<text x="212" y="36.9">U2A</text>
<text x="222.4" y="39">R3</text>
<text x="222.5" y="40.7">10</text>
<text x="242.3" y="41.5">Terminal/Electrodes</text>
<text x="26.4" y="45.3">D+</text>
<text x="26.4" y="47.9">D-</text>
<text x="39.9" y="47.1">PTVS5V0Z1USK</text>
<text x="49.3" y="44.6">D2</text>
<text x="71.1" y="45.3">1K</text>
<text x="71.1" y="42.8">R23</text>
<text x="120.2" y="42.2" transform="rotate(-90 120.2 42.2)">GND</text>
<text x="158.5" y="42.8">~{LDAC}</text>
<text x="158.5" y="45.3">SDI</text>
<text x="158.5" y="47.9">~{CS}</text>
<text x="174.2" y="47.9">VB</text>
<text x="230" y="45.8">3R9</text>
<text x="230.1" y="44">R7</text>
<text x="242.6" y="43.3">J1</text>
<text x="252" y="44.3">J2</text>
<text x="252.1" y="46.1">Term.line</text>
<text x="261.4" y="44.3">RExt_1</text>
<text x="261.4" y="45.8">Unknown</text>
<text x="23.7" y="51.1" transform="rotate(-90 23.7 51.1)">Shield</text>
<text x="26.3" y="51.1" transform="rotate(-90 26.3 51.1)">GND</text>
<text x="27.4" y="50.4">ID</text>
<text x="39.4" y="51.7">C9</text>
<text x="50.3" y="52.2">C10</text>
<text x="50.3" y="53.9">10n</text>
<text x="62.7" y="48.1">C11</text>
<text x="62.7" y="49.9">10u</text>
<text x="72.4" y="52">D4</text>
<text x="72.4" y="53.3">RED</text>
<text x="84.7" y="52.3" transform="rotate(-90 84.7 52.3)">GND</text>
<text x="87.2" y="52.3" transform="rotate(-90 87.2 52.3)">VCC</text>
<text x="89.8" y="52.3" transform="rotate(-90 89.8 52.3)">MISO</text>
<text x="92.3" y="52.3" transform="rotate(-90 92.3 52.3)">MOSI</text>
<text x="94.8" y="52.3" transform="rotate(-90 94.8 52.3)">CLK</text>
<text x="97.4" y="52.3" transform="rotate(-90 97.4 52.3)">CS</text>
<text x="108.2" y="52.9">Micro_SD_Module</text>
<text x="108.7" y="50.9">J6</text>
<text x="116.7" y="50.4">GNDD</text>
<text x="168.5" y="51.1" transform="rotate(-90 168.5 51.1)">Vss</text>
<text x="186.9" y="52.4">R6</text>
<text x="211.4" y="53.7">U2B</text>
<text x="273.1" y="49.6">R_tissue1</text>
<text x="273.3" y="51.4">Tissue_Imp</text>
<text x="39.4" y="54.2">10n</text>
<text x="165" y="59.3">GNDD</text>
<text x="186.8" y="54.5">47K</text>
<text x="207.1" y="56.7">+</text>
<text x="211.6" y="55.7">TLV4112</text>
<text x="229.7" y="59.3">3R9</text>
<text x="229.8" y="57.5">R8</text>
<text x="261.1" y="59.5">RExt_2</text>
<text x="261.2" y="57.8">Unknown</text>
<text x="22.7" y="61.8">GNDD</text>
<text x="51.9" y="61.8">GNDD</text>
<text x="222.2" y="61.3">R4</text>
<text x="222.2" y="63.1">10</text>
<text x="111.9" y="71">VCC</text>
<text x="222" y="68.4">220K</text>
<text x="223.7" y="66.6">R9</text>
<text x="88.9" y="77.1">C12</text>
<text x="101.6" y="75.8">R2</text>
<text x="121.5" y="73.3">U1</text>
<text x="121.5" y="75.8">ATmega328</text>
<text x="202.3" y="74">U3A</text>
<text x="202.4" y="75.8">TLC274</text>
<text x="212.7" y="77.1">+</text>
<text x="220.8" y="73">R12</text>
<text x="220.8" y="74.8">10K</text>
<text x="88.9" y="79.6">100n</text>
<text x="101.6" y="78.3">10K</text>
<text x="104.6" y="83.4">PC6/~{RESET}</text>
<text x="117.7" y="81.8" transform="rotate(-90 117.7 81.8)">VCC</text>
<text x="120.2" y="82.9" transform="rotate(-90 120.2 82.9)">AVCC</text>
<text x="125.1" y="83.4">PB0</text>
<text x="202.4" y="83.4">220K</text>
<text x="203" y="81.6">R10</text>
<text x="83.7" y="84.7">GNDD</text>
<text x="91.4" y="89.8">Y1</text>
<text x="104.6" y="88.5">PB6/XTAL1</text>
<text x="125.1" y="86">PB1</text>
<text x="125.1" y="88.5">PB2</text>
<text x="220.8" y="84.7">R11</text>
<text x="220.8" y="86.5">10K</text>
<text x="226.9" y="86">R16</text>
<text x="226.9" y="87.7">10K</text>
<text x="91.4" y="91.5">16MHz</text>
<text x="104.6" y="93.6">PB7/XTAL2</text>
<text x="125.1" y="91">PB3</text>
<text x="125.1" y="93.6">PB4</text>
<text x="200.2" y="93.6">TLC274</text>
<text x="200.2" y="91.5">U3B</text>
<text x="212.7" y="94.8">+</text>
<text x="220.8" y="90.8">R14</text>
<text x="220.8" y="92.6">22K</text>
<text x="83.8" y="97.4">C1</text>
<text x="83.8" y="99.9">22p</text>
<text x="90.2" y="97.4">C2</text>
<text x="90.2" y="99.9">22p</text>
<text x="94.1" y="96.4">VCC</text>
<text x="104.6" y="98.7">AREF</text>
<text x="125.1" y="96.1">PB5</text>
<text x="125.1" y="101.2">PC0</text>
<text x="78.6" y="105">GNDD GNDD</text>
<text x="104.6" y="103.7">ADC6</text>
<text x="104.6" y="106.3">ADC7</text>
<text x="125.1" y="103.7">PC1</text>
<text x="125.1" y="106.3">PC2</text>
<text x="203" y="106">R13</text>
<text x="203" y="107.8">10K</text>
<text x="221.1" y="102.2">R15</text>
<text x="221.1" y="104">22K</text>
<text x="125.1" y="108.8">PC3</text>
<text x="125.1" y="111.4">PC4</text>
<text x="125.1" y="113.9">PC5</text>
<text x="200.7" y="112.4">TLC274</text>
<text x="200.7" y="110.3">U3C</text>
<text x="212.7" y="112.6">+</text>
<text x="220.8" y="108.6">R19</text>
<text x="220.8" y="110.3">22K</text>
<text x="227.2" y="109.8">R17</text>
<text x="227.4" y="111.6">10K</text>
<text x="125.1" y="119">PD0</text>
<text x="155.3" y="117.2">SCOPE</text>
<text x="155.5" y="115.2">J8</text>
<text x="202.8" y="117.7">R18</text>
<text x="202.8" y="119.5">10K</text>
<text x="220.8" y="120">R20</text>
<text x="245.2" y="114.1">R27</text>
<text x="245.7" y="116.2">1M</text>
<text x="125.1" y="121.5">PD1</text>
<text x="125.1" y="124.1">PD2</text>
<text x="165" y="121.5">GNDD</text>
<text x="175.9" y="124.3">VCC</text>
<text x="194.2" y="122">VCC</text>
<text x="220.8" y="122">22K</text>
<text x="225.4" y="124.1">VCC</text>
<text x="125.1" y="126.6">PD3</text>
<text x="125.1" y="129.1">PD4</text>
<text x="125.1" y="131.7">PD5</text>
<text x="168.5" y="126.1">VCC</text>
<text x="169.2" y="131.9">R25</text>
<text x="178.3" y="131.7">R24</text>
<text x="199.7" y="127.1">R21</text>
<text x="199.7" y="129.1">47K</text>
<text x="212.1" y="131.9">TLC274</text>
<text x="212.1" y="129.9">U3D</text>
<text x="228.9" y="128.4">C6</text>
<text x="228.9" y="130.1">10n</text>
<text x="125.1" y="134.2">PD6</text>
<text x="125.1" y="136.8">PD7</text>
<text x="154.7" y="136.2">R1</text>
<text x="160.3" y="137.5">1K</text>
<text x="160.3" y="135.7">R26</text>
<text x="168.2" y="137.5">RECORD</text>
<text x="168.4" y="135.7">SW2</text>
<text x="169.2" y="133.7">10K</text>
<text x="176.8" y="137">START</text>
<text x="177" y="135.2">SW1</text>
<text x="178.3" y="133.5">10K</text>
<text x="207.1" y="132.9">+</text>
<text x="117.7" y="143" transform="rotate(-90 117.7 143)">GND</text>
<text x="120.2" y="143" transform="rotate(-90 120.2 143)">AGND</text>
<text x="148.1" y="141.1">D3</text>
<text x="148.1" y="142.8">GRN</text>
<text x="154.7" y="138">1K</text>
<text x="160.5" y="140.8">D1</text>
<text x="160.8" y="142.6">OR</text>
<text x="186.4" y="141.8">100n</text>
<text x="188.5" y="140.3">C5</text>
<text x="199.4" y="138.5">R22</text>
<text x="199.7" y="140.6">47K</text>
<text x="229.1" y="143.1">10n</text>
<text x="229.6" y="141.1">C7</text>
<text x="247" y="140.6">VCC</text>
<text x="269.9" y="141.8">VCC</text>
<text x="151" y="149.5">GNDDGNDD</text>
<text x="165" y="149.5">GNDD</text>
<text x="173.9" y="149.5">GNDD</text>
<text x="190.4" y="148.2">GNDDGNDD</text>
<text x="224.7" y="148.2">GNDD</text>
<text x="114.2" y="152">GNDD</text>
<text x="155.6" y="153.5">VCC</text>
<text x="234.7" y="153.3">100n</text>
<text x="236.7" y="151.7">C3</text>
<text x="249.8" y="151.6" transform="rotate(-90 249.8 151.6)">V+</text>
<text x="250.2" y="154.5">TLV4112</text>
<text x="250.2" y="152">U2C</text>
<text x="257.6" y="152">100n</text>
<text x="259.6" y="150.5">C8</text>
<text x="271.4" y="151.6" transform="rotate(-90 271.4 151.6)">V+</text>
<text x="271.8" y="152">U3E</text>
<text x="271.8" y="154.5">TLC274</text>
<text x="175.3" y="159.6">J5</text>
<text x="249.8" y="156.1" transform="rotate(-90 249.8 156.1)">V-</text>
<text x="271.4" y="156.1" transform="rotate(-90 271.4 156.1)">V-</text>
<text x="139.6" y="163.9">C13</text>
<text x="139.8" y="166">100n</text>
<text x="175.3" y="162.2">4P</text>
<text x="178.9" y="162.2">(I2C</text>
<text x="184" y="162.2">Comm)</text>
<text x="246.2" y="164.7">GNDD</text>
<text x="267.8" y="164.7">GNDD</text>
<text x="153.5" y="168.5">GNDD</text>
<text x="146.7" y="176.4">VCC</text>
<text x="160" y="184.8">SERIAL</text>
<text x="160.4" y="182.7">J7</text>
<text x="151" y="188.8">GNDD</text>
</g>
<g font-size="1.8" fill="#a90000">
<text x="119.1" y="24.8" transform="rotate(-90 119.1 24.8)">2</text>
<text x="130.1" y="30.2">1</text>
<text x="130.1" y="32.8">4</text>
<text x="130.1" y="35.3">3</text>
<text x="167.4" y="33.7" transform="rotate(-90 167.4 33.7)">1</text>
<text x="31" y="39.1">1</text>
<text x="130.1" y="37.8">5</text>
<text x="155.5" y="39.1">3</text>
<text x="155.5" y="41.7">5</text>
<text x="178.4" y="39.1">8 GNDD</text>
<text x="205" y="39.1">3</text>
<text x="217.7" y="41.7">1</text>
<text x="31" y="44.2">3</text>
<text x="31" y="46.7">2</text>
<text x="119.1" y="45.2" transform="rotate(-90 119.1 45.2)">6</text>
<text x="155.5" y="44.2">4</text>
<text x="155.5" y="46.7">2</text>
<text x="178.4" y="46.7">6</text>
<text x="205" y="44.2">2</text>
<text x="247.6" y="46.7">1</text>
<text x="255.2" y="46.7">1</text>
<text x="31" y="49.3">4</text>
<text x="247.6" y="49.3">2</text>
<text x="247.6" y="51.8">3</text>
<text x="255.2" y="49.3">2</text>
<text x="255.2" y="51.8">3</text>
<text x="22.6" y="54" transform="rotate(-90 22.6 54)">6</text>
<text x="25.1" y="54" transform="rotate(-90 25.1 54)">5</text>
<text x="83.6" y="56" transform="rotate(-90 83.6 56)">1</text>
<text x="86.1" y="56" transform="rotate(-90 86.1 56)">2</text>
<text x="88.6" y="56" transform="rotate(-90 88.6 56)">3</text>
<text x="91.2" y="56" transform="rotate(-90 91.2 56)">4</text>
<text x="93.7" y="56" transform="rotate(-90 93.7 56)">5</text>
<text x="96.3" y="56" transform="rotate(-90 96.3 56)">6</text>
<text x="167.4" y="54" transform="rotate(-90 167.4 54)">7</text>
<text x="205" y="55.6">5</text>
<text x="217.7" y="58.2">7</text>
<text x="247.6" y="54.4">4</text>
<text x="255.2" y="54.4">4</text>
<text x="205" y="60.7">6</text>
<text x="116.6" y="76.9" transform="rotate(-90 116.6 76.9)">4</text>
<text x="119.1" y="77.5" transform="rotate(-90 119.1 77.5)">18</text>
<text x="215.2" y="75.9">3</text>
<text x="101.6" y="82.3">29</text>
<text x="129.5" y="82.3">12</text>
<text x="202.5" y="78.5">1</text>
<text x="215.2" y="81">2</text>
<text x="102.2" y="87.4">7</text>
<text x="129.5" y="84.8">13</text>
<text x="129.5" y="87.4">14</text>
<text x="129.5" y="89.9">15</text>
<text x="102.2" y="92.5">8</text>
<text x="129.5" y="92.5">16</text>
<text x="129.5" y="95">17</text>
<text x="215.2" y="93.7">5</text>
<text x="101.6" y="97.5">20</text>
<text x="129.5" y="100.1">23</text>
<text x="202.5" y="96.3">7</text>
<text x="215.2" y="98.8">6</text>
<text x="101.6" y="102.6">19</text>
<text x="101.6" y="105.2">22</text>
<text x="129.5" y="102.6">24</text>
<text x="129.5" y="105.2">25</text>
<text x="129.5" y="107.7">26</text>
<text x="129.5" y="110.2">27</text>
<text x="129.5" y="112.8">28</text>
<text x="165" y="109">1</text>
<text x="165" y="111.5">2</text>
<text x="214.6" y="111.5">10</text>
<text x="129.5" y="117.9">30</text>
<text x="165" y="114">3</text>
<text x="165" y="116.6">4</text>
<text x="202.5" y="114">8</text>
<text x="215.2" y="116.6">9</text>
<text x="129.5" y="120.4">31</text>
<text x="129.5" y="122.9">32</text>
<text x="130.1" y="125.5">1</text>
<text x="130.1" y="128">2</text>
<text x="130.1" y="130.6">9</text>
<text x="204.4" y="131.8">12</text>
<text x="129.5" y="133.1">10</text>
<text x="129.5" y="135.6">11</text>
<text x="204.4" y="136.9">13</text>
<text x="217.1" y="134.4">14</text>
<text x="116.6" y="145.5" transform="rotate(-90 116.6 145.5)">3</text>
<text x="119.1" y="146.1" transform="rotate(-90 119.1 146.1)">21</text>
<text x="248.7" y="147.4" transform="rotate(-90 248.7 147.4)">8</text>
<text x="270.3" y="147.4" transform="rotate(-90 270.3 147.4)">4</text>
<text x="156.8" y="156">1</text>
<text x="156.8" y="161">3</text>
<text x="156.8" y="158.5">2</text>
<text x="248.7" y="158.8" transform="rotate(-90 248.7 158.8)">4</text>
<text x="270.3" y="159.4" transform="rotate(-90 270.3 159.4)">11</text>
<text x="156.8" y="163.6">4</text>
<text x="154.9" y="173.7">5</text>
<text x="154.9" y="171.2">6</text>
<text x="154.9" y="178.8">3</text>
<text x="154.9" y="176.3">4</text>
<text x="154.9" y="183.9">1</text>
<text x="154.9" y="181.4">2</text>
</g>
<g font-size="1.8" fill="#0000c2">
<text x="207.3" y="25.5">Alternatives</text>
<text x="207.3" y="27.5">AD8532</text>
<text x="207.3" y="29.6">TS982</text>
<text x="219.5" y="25.5">to</text>
<text x="222.5" y="25.5">TLV4112:</text>
<text x="248.9" y="106.5">Better</text>
<text x="255.8" y="106.5">alternatives</text>
<text x="268.1" y="106.5">for</text>
<text x="271.9" y="106.5">TLC274:</text>
<text x="248.9" y="108.6">AD8544</text>
<text x="248.9" y="110.6">TLV9044,</text>
<text x="258.6" y="110.6">TLV9004</text>
</g>
<g font-size="1.8" fill="#840084">
<text x="223.9" y="42.8">1W</text>
<text x="231.2" y="47.9">1W</text>
<text x="223.9" y="59.3">1W</text>
<text x="231.5" y="55.5">1W</text>
</g>
<g font-size="1.8" fill="#0f0f0f">
<text x="182.9" y="87.3">Current</text>
<text x="180.3" y="102.5">V_pulse</text>
<text x="181.6" y="114">V_tissue</text>
</g>
<g font-size="1.8" fill="#aaa">
<text x="36.1" y="100.1">1</text>
<text x="45.5" y="97.8" transform="rotate(-90 45.5 97.8)">30</text>
<text x="50.5" y="97.8" transform="rotate(-90 50.5 97.8)">17</text>
<text x="53.1" y="97.8" transform="rotate(-90 53.1 97.8)">27</text>
<text x="36.1" y="102.6">2</text>
<text x="36.1" y="107.7">5</text>
<text x="58.4" y="107.7">28</text>
<text x="59" y="105.2">3</text>
<text x="36.1" y="110.2">6</text>
<text x="36.1" y="112.8">7</text>
<text x="36.1" y="115.3">8</text>
<text x="36.1" y="117.9">9</text>
<text x="58.4" y="115.3">18</text>
<text x="35.5" y="120.4">10</text>
<text x="35.5" y="122.9">11</text>
<text x="35.5" y="125.5">12</text>
<text x="58.4" y="120.4">19</text>
<text x="58.4" y="122.9">20</text>
<text x="58.4" y="125.5">21</text>
<text x="35.5" y="128">13</text>
<text x="58.4" y="128">22</text>
<text x="58.4" y="130.6">23</text>
<text x="35.5" y="133.1">14</text>
<text x="35.5" y="135.6">15</text>
<text x="58.4" y="133.1">24</text>
<text x="58.4" y="135.6">25</text>
<text x="35.5" y="138.2">16</text>
<text x="58.4" y="138.2">26</text>
<text x="48" y="145.5" transform="rotate(-90 48 145.5)">4</text>
</g>
<g font-size="1.8" fill="#989898">
<text x="38.6" y="101.2">TX1</text>
<text x="46.6" y="101.5" transform="rotate(-90 46.6 101.5)">VIN</text>
<text x="38.6" y="103.7">RX1</text>
<text x="51.7" y="102" transform="rotate(-90 51.7 102)">3V3</text>
<text x="52" y="106.3">~{RESET}</text>
<text x="54.2" y="102.4" transform="rotate(-90 54.2 102.4)">+5V</text>
<text x="38.6" y="108.8">D2</text>
<text x="38.6" y="111.4">D3</text>
<text x="38.6" y="113.9">D4</text>
<text x="52" y="108.8">~{RESET}</text>
<text x="38.6" y="116.4">D5</text>
<text x="38.6" y="119">D6</text>
<text x="53.1" y="116.4">AREF</text>
<text x="38.6" y="121.5">D7</text>
<text x="38.6" y="124.1">D8</text>
<text x="55.4" y="121.5">A0</text>
<text x="55.4" y="124.1">A1</text>
<text x="38.6" y="126.6">D9</text>
<text x="38.6" y="129.1">D10</text>
<text x="50.5" y="131.7">SDA/A4</text>
<text x="55.4" y="126.6">A2</text>
<text x="55.4" y="129.1">A3</text>
<text x="38.6" y="134.2">MOSI</text>
<text x="38.6" y="136.8">MISO</text>
<text x="50.6" y="134.2">SCL/A5</text>
<text x="55.4" y="136.8">A6</text>
<text x="38.6" y="139.3">SCK</text>
<text x="49.1" y="143" transform="rotate(-90 49.1 143)">GND</text>
<text x="55.4" y="139.3">A7</text>
<text x="50.4" y="146.9">A1</text>
<text x="50.4" y="149.5">Arduino_Nano_Every</text>
</g>
<text font-size="1.8" fill="#009600" x="227.3" y="134.3">VCC/2</text>
</svg>
